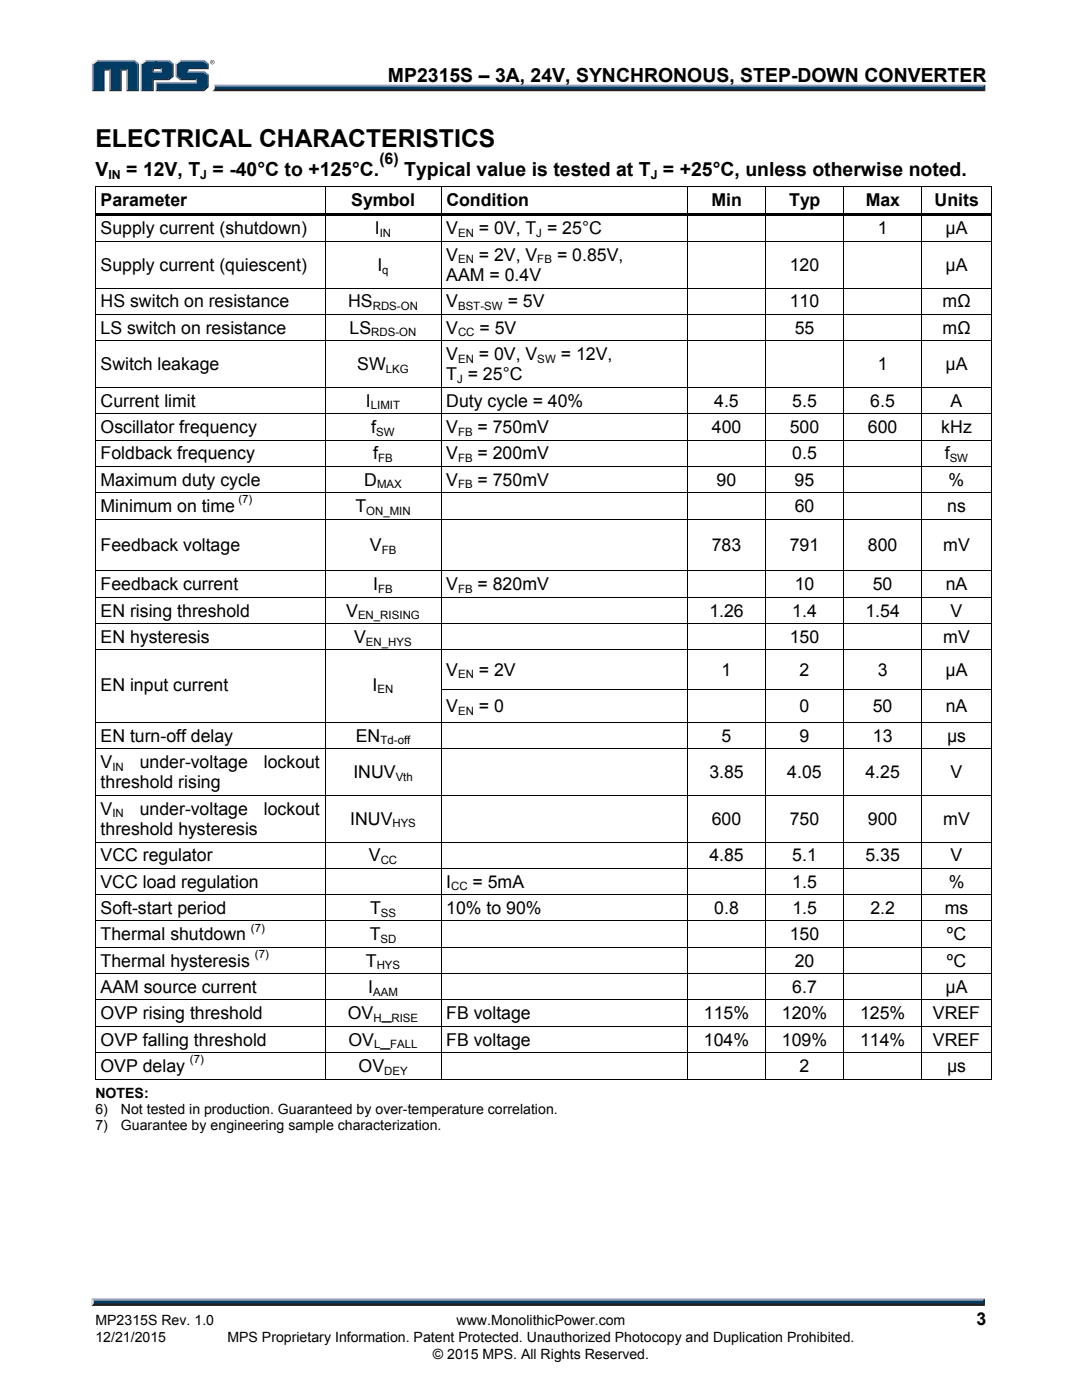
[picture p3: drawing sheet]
<svg xmlns="http://www.w3.org/2000/svg" width="216mm" height="279mm" viewBox="0 0 216 279" stroke-linecap="round" stroke-linejoin="round" font-family="sans-serif">
<path d="M42.7 16.9h153.9l-.4 .7h-153.4z" fill="#94a0b9"/>
<path d="M42.8 17.6h153.4l.4 .6h-154.3l.4-.2z" fill="#231f20"/>
<path d="M196.2 17.3l.4-.4v1.3l-.4-.4z" fill="#001339"/>
<path d="M42.9 17.3h153.3v.5h-153.4z" fill="#003b63"/>
<path d="M42.7 16.9l.2 .5a.78 .78 0 0 1-.6 .8l.1-.1a1.23 1.23 0 0 0 .3-1.2z" fill="#dcddde"/>
<path d="M30.4 14.4l.3-.2h1.3l.3 .2z" fill="#94a0b9"/>
<g fill="#003b63">
<path d="M18.6 12.8l.8-.6h7.2l.8 .6v5.1h-2v-4.1h-1.4v4.1h-2v-4.1h-1.4v4.1h-2z"/>
<path d="M28.3 12.8l.8-.6h2.2v1.3h-.9v.9h1.9v-.9h-1.3v-1.3h2.6l.8 .6v2.3l-.8 .6h-3.2v2.2h-2.1z"/>
<path d="M31.3 16.6h8v-.9h-3.2l-.9-.6v-2.3l.9-.6h4.4l.9 .6v.7h-4.1v.9h3.2l.9 .6v2.2l-.9 .7h-9.2z"/>
</g>
<path d="M35.9 12.1h4.8" fill="none" stroke="#94a0b9" stroke-width=".26"/>
<path d="M35 12.7l.9-.7 .2 .2-.8 .6z" fill="#dcddde"/>
<path d="M35.1 12.7v2.6" fill="none" stroke="#94a0b9" stroke-width=".27"/>
<path d="M35 15.3l.3-.2 .8 .6-.2 .3z" fill="#547194"/>
<path d="M35.9 15.9h3.4" fill="none" stroke="#001339" stroke-width=".26"/>
<g fill="#94a0b9">
<path d="M31 16.4h8.1v-.4l.2-.3v.9h-8z"/>
<path d="M31 16.4l.3 .2v1.3l-.3 .3z"/>
</g>
<path d="M37.3 13.5h4.1v-.7l.2-.1v1.1h-4v.4l-.3 .2z" fill="#001339"/>
<path d="M37.3 14.3h3.4" fill="none" stroke="#94a0b9" stroke-width=".26"/>
<path d="M40.7 14.2l.9 .7-.2 .1-.9-.6z" fill="#547194"/>
<g fill="#001339">
<path d="M31 18.2l.3-.3h9.2l.9-.7v-2.2l.2-.1v2.5l-.9 .8z"/>
<path d="M30.4 15.7h3.2l.8-.6v-2.3l.2-.1v2.6l-.9 .7h-3v2.2h-2.6l.2-.3h2.1z"/>
</g>
<path d="M33.7 12l.9 .7-.2 .1-.8-.6z" fill="#547194"/>
<path d="M29 12.1h4.7" fill="none" stroke="#94a0b9" stroke-width=".26"/>
<path d="M28.1 12.7l.9-.7 .1 .2-.8 .6z" fill="#dcddde"/>
<path d="M28.2 12.7v5.5" fill="none" stroke="#94a0b9" stroke-width=".27"/>
<path d="M32 13.8l.3-.3v.9l-.3-.2z" fill="#94a0b9"/>
<g fill="#001339">
<path d="M30.4 13.5h1.9l-.3 .3h-1.3v.4l-.3 .2z"/>
<path d="M27.4 12.8l.3-.1v5.5h-2.5l.2-.3h2z"/>
</g>
<path d="M26.8 12l.9 .7-.3 .1-.8-.6z" fill="#547194"/>
<path d="M19.2 12.1h7.6" fill="none" stroke="#94a0b9" stroke-width=".26"/>
<path d="M18.3 12.7l.9-.7 .2 .2-.8 .6z" fill="#dcddde"/>
<path d="M18.5 12.7v5.5" fill="none" stroke="#94a0b9" stroke-width=".27"/>
<path d="M20.6 13.8h1.4l-.2 .3h-.9v4.1h-2.6l.3-.3h2z" fill="#001339"/>
<path d="M21.9 13.8v4.4" fill="none" stroke="#94a0b9" stroke-width=".27"/>
<path d="M24 13.8h1.4l-.2 .3h-.9v4.1h-2.5l.2-.3h2z" fill="#001339"/>
<path d="M25.3 13.8v4.4" fill="none" stroke="#94a0b9" stroke-width=".27"/>
<path d="M40.7 12l.9 .7-.2 .1-.9-.6z" fill="#547194"/>
<g fill="#231f20">
<path d="M18.7 259.9h177.4l.4 .7h-178.3z"/>
<path d="M41.9 12.4a.45 .45 0 0 1 .9 0 .45 .45 0 0 1-.9 0zM42 12.4a.37 .37 0 0 0 .7 0 .37 .37 0 0 0-.7 0zM42.2 12.2h.3l.1 .5-.3-.3-.1 .3zM42.3 12.2v.2h.1z"/>
</g>
<path d="M18.3 259.1h178.2l-.4 .8h-177.4z" fill="#94a0b9"/>
<path d="M196.5 259.1v1.5l-.4-.4v-.6z" fill="#001339"/>
<path d="M18.7 259.6h177.4v.6h-177.4z" fill="#003b63"/>
<path d="M18.2 259.1l.5 .5v.6l-.5 .4z" fill="#dcddde"/>
<g fill="#000">
<path d="M19 37.2h.1v.7h-.1zM64.8 37.2h.2v.7h-.2zM87.9 37.2h.2v.7h-.2zM137.1 37.2h.2v.7h-.2zM152.7 37.2h.1v.7h-.1zM168.3 37.2h.1v.7h-.1zM183.8 37.2h.2v.7h-.2zM197.8 37.2h.2v.7h-.2zM197.8 37.2h.2v.2h-.2zM19 42.5h.1v1h-.1zM19 48.1h.1v.7h-.1zM19 57.4h.1v.7h-.1z"/>
<path d="M19.1 42.5h45.7v.5h-45.7zM64.8 43h.2v.5h-.2zM64.8 42.5h23.1v.5h-23.1zM64.8 48.1h.2v.7h-.2zM64.8 57.4h.2v.7h-.2zM87.9 43h.2v.5h-.2zM87.9 42.5h49.2v.5h-49.2zM87.9 48.1h.2v.7h-.2zM87.9 57.4h.2v.7h-.2zM137.1 43h.2v.5h-.2zM137.1 42.5h15.6v.5h-15.6zM137.1 48.1h.2v.7h-.2z"/>
<path d="M137.1 57.4h.2v.7h-.2zM152.7 43h.1v.5h-.1zM152.7 42.5h15.6v.5h-15.6zM152.7 48.1h.1v.7h-.1zM152.7 57.4h.1v.7h-.1zM168.3 43h.1v.5h-.1zM168.3 42.5h15.5v.5h-15.5zM168.3 48.1h.1v.7h-.1zM168.3 57.4h.1v.7h-.1zM183.8 43h.2v.5h-.2zM183.8 42.5h14v.5h-14zM183.8 48.1h.2v.7h-.2z"/>
<path d="M183.8 57.4h.2v.7h-.2zM197.8 42.5h.2v1h-.2zM197.8 48.1h.2v.7h-.2zM197.8 57.4h.2v.7h-.2zM19 62.7h.1v.7h-.1zM19 67.9h.1v.7h-.1zM19 77.2h.1v.7h-.1zM64.8 62.7h.2v.7h-.2zM64.8 67.9h.2v.7h-.2zM64.8 77.2h.2v.7h-.2zM87.9 62.7h.2v.7h-.2zM87.9 67.9h.2v.7h-.2z"/>
<path d="M87.9 77.2h.2v.7h-.2zM137.1 62.7h.2v.7h-.2zM137.1 67.9h.2v.7h-.2zM137.1 77.2h.2v.7h-.2zM152.7 62.7h.1v.7h-.1zM152.7 67.9h.1v.7h-.1zM152.7 77.2h.1v.7h-.1zM168.3 62.7h.1v.7h-.1zM168.3 67.9h.1v.7h-.1zM168.3 77.2h.1v.7h-.1zM183.8 62.7h.2v.7h-.2zM183.8 67.9h.2v.7h-.2z"/>
<path d="M183.8 77.2h.2v.7h-.2zM197.8 62.7h.2v.7h-.2zM197.8 67.9h.2v.7h-.2zM197.8 77.2h.2v.7h-.2zM19 82.5h.1v.7h-.1zM19 87.7h.1v.7h-.1zM19 93h.1v.7h-.1zM19 98.2h.1v.7h-.1zM64.8 82.5h.2v.7h-.2zM64.8 87.7h.2v.7h-.2zM64.8 93h.2v.7h-.2zM64.8 98.2h.2v.7h-.2z"/>
<path d="M87.9 82.5h.2v.7h-.2zM87.9 87.7h.2v.7h-.2zM87.9 93h.2v.7h-.2zM87.9 98.2h.2v.7h-.2zM137.1 82.5h.2v.7h-.2zM137.1 87.7h.2v.7h-.2zM137.1 93h.2v.7h-.2zM137.1 98.2h.2v.7h-.2zM152.7 82.5h.1v.7h-.1zM152.7 87.7h.1v.7h-.1zM152.7 93h.1v.7h-.1zM152.7 98.2h.1v.7h-.1z"/>
<path d="M168.3 82.5h.1v.7h-.1zM168.3 87.7h.1v.7h-.1zM168.3 93h.1v.7h-.1zM168.3 98.2h.1v.7h-.1zM183.8 82.5h.2v.7h-.2zM183.8 87.7h.2v.7h-.2zM183.8 93h.2v.7h-.2zM183.8 98.2h.2v.7h-.2zM197.8 82.5h.2v.7h-.2zM197.8 87.7h.2v.7h-.2zM197.8 93h.2v.7h-.2zM197.8 98.2h.2v.7h-.2z"/>
<path d="M19 103.5h.1v.7h-.1zM19 113.8h.1v.7h-.1zM19 119.1h.1v.7h-.1zM64.8 103.5h.2v.7h-.2zM64.8 113.8h.2v.7h-.2zM64.8 119.1h.2v.7h-.2zM87.9 103.5h.2v.7h-.2zM87.9 113.8h.2v.7h-.2zM87.9 119.1h.2v.7h-.2zM137.1 103.5h.2v.7h-.2zM137.1 113.8h.2v.7h-.2zM137.1 119.1h.2v.7h-.2z"/>
<path d="M152.7 103.5h.1v.7h-.1zM152.7 113.8h.1v.7h-.1zM152.7 119.1h.1v.7h-.1zM168.3 103.5h.1v.7h-.1zM168.3 113.8h.1v.7h-.1zM168.3 119.1h.1v.7h-.1zM183.8 103.5h.2v.7h-.2zM183.8 113.8h.2v.7h-.2zM183.8 119.1h.2v.7h-.2zM197.8 103.5h.2v.7h-.2zM197.8 113.8h.2v.7h-.2zM197.8 119.1h.2v.7h-.2z"/>
<path d="M19 124.4h.1v.7h-.1zM19 129.6h.1v.7h-.1zM19 137.5h.1v.7h-.1zM64.8 124.4h.2v.7h-.2zM64.8 129.6h.2v.7h-.2zM64.8 137.5h.2v.7h-.2zM87.9 124.4h.2v.7h-.2zM87.9 129.6h.2v.7h-.2zM87.9 137.5h.2v.7h-.2zM137.1 124.4h.2v.7h-.2zM137.1 129.6h.2v.7h-.2zM137.1 137.5h.2v.7h-.2z"/>
<path d="M152.7 124.4h.1v.7h-.1zM152.7 129.6h.1v.7h-.1zM152.7 137.5h.1v.7h-.1zM168.3 124.4h.1v.7h-.1zM168.3 129.6h.1v.7h-.1zM168.3 137.5h.1v.7h-.1zM183.8 124.4h.2v.7h-.2zM183.8 129.6h.2v.7h-.2zM183.8 137.5h.2v.7h-.2zM197.8 124.4h.2v.7h-.2zM197.8 129.6h.2v.7h-.2zM197.8 137.5h.2v.7h-.2z"/>
<path d="M19 144.1h.1v.7h-.1zM19 149.3h.1v.7h-.1zM19 158.6h.1v.7h-.1zM64.8 144.1h.2v.7h-.2zM64.8 149.3h.2v.7h-.2zM64.8 158.6h.2v.7h-.2zM87.9 144.1h.2v.7h-.2zM87.9 149.3h.2v.7h-.2zM87.9 158.6h.2v.7h-.2zM137.1 144.1h.2v.7h-.2zM137.1 149.3h.2v.7h-.2zM137.1 158.6h.2v.7h-.2z"/>
<path d="M152.7 144.1h.1v.7h-.1zM152.7 149.3h.1v.7h-.1zM152.7 158.6h.1v.7h-.1zM168.3 144.1h.1v.7h-.1zM168.3 149.3h.1v.7h-.1zM168.3 158.6h.1v.7h-.1zM183.8 144.1h.2v.7h-.2zM183.8 149.3h.2v.7h-.2zM183.8 158.6h.2v.7h-.2zM197.8 144.1h.2v.7h-.2zM197.8 149.3h.2v.7h-.2zM197.8 158.6h.2v.7h-.2z"/>
<path d="M19 168h.1v.7h-.1zM19 173.2h.1v.7h-.1zM19 178.5h.1v.7h-.1zM64.8 168h.2v.7h-.2zM64.8 173.2h.2v.7h-.2zM64.8 178.5h.2v.7h-.2zM87.9 168h.2v.7h-.2zM87.9 173.2h.2v.7h-.2zM87.9 178.5h.2v.7h-.2zM137.1 168h.2v.7h-.2zM137.1 173.2h.2v.7h-.2zM137.1 178.5h.2v.7h-.2z"/>
<path d="M152.7 168h.1v.7h-.1zM152.7 173.2h.1v.7h-.1zM152.7 178.5h.1v.7h-.1zM168.3 168h.1v.7h-.1zM168.3 173.2h.1v.7h-.1zM168.3 178.5h.1v.7h-.1zM183.8 168h.2v.7h-.2zM183.8 173.2h.2v.7h-.2zM183.8 178.5h.2v.7h-.2zM197.8 168h.2v.7h-.2zM197.8 173.2h.2v.7h-.2zM197.8 178.5h.2v.7h-.2z"/>
<path d="M19 183.7h.1v.7h-.1zM19 189h.1v.7h-.1zM19 194.2h.1v.7h-.1zM64.8 183.7h.2v.7h-.2zM64.8 189h.2v.7h-.2zM64.8 194.2h.2v.7h-.2zM87.9 183.7h.2v.7h-.2zM87.9 189h.2v.7h-.2zM87.9 194.2h.2v.7h-.2zM137.1 183.7h.2v.7h-.2zM137.1 189h.2v.7h-.2zM137.1 194.2h.2v.7h-.2z"/>
<path d="M152.7 183.7h.1v.7h-.1zM152.7 189h.1v.7h-.1zM152.7 194.2h.1v.7h-.1zM168.3 183.7h.1v.7h-.1zM168.3 189h.1v.7h-.1zM168.3 194.2h.1v.7h-.1zM183.8 183.7h.2v.7h-.2zM183.8 189h.2v.7h-.2zM183.8 194.2h.2v.7h-.2zM197.8 183.7h.2v.7h-.2zM197.8 189h.2v.7h-.2zM197.8 194.2h.2v.7h-.2z"/>
<path d="M19 199.5h.1v.7h-.1zM19 204.7h.1v.7h-.1zM19 210h.1v.7h-.1zM64.8 199.5h.2v.7h-.2zM64.8 204.7h.2v.7h-.2zM64.8 210h.2v.7h-.2zM87.9 199.5h.2v.7h-.2zM87.9 204.7h.2v.7h-.2zM87.9 210h.2v.7h-.2zM137.1 199.5h.2v.7h-.2zM137.1 204.7h.2v.7h-.2zM137.1 210h.2v.7h-.2z"/>
<path d="M152.7 199.5h.1v.7h-.1zM152.7 204.7h.1v.7h-.1zM152.7 210h.1v.7h-.1zM168.3 199.5h.1v.7h-.1zM168.3 204.7h.1v.7h-.1zM168.3 210h.1v.7h-.1zM183.8 199.5h.2v.7h-.2zM183.8 204.7h.2v.7h-.2zM183.8 210h.2v.7h-.2zM197.8 199.5h.2v.7h-.2zM197.8 204.7h.2v.7h-.2zM197.8 210h.2v.7h-.2z"/>
<path d="M197.8 215.3h.2v.1h-.2z"/>
</g>
<g fill="none" stroke="#000" stroke-width=".2">
<path d="M19 37.3h45.8M19 37.9v4.6M64.9 37.9v4.6M65 37.3h22.9M88 37.9v4.6M88.1 37.3h49M137.2 37.9v4.6M137.3 37.3h15.4M152.7 37.9v4.6M152.8 37.3h15.5M168.4 37.9v4.6M168.4 37.3h15.4"/>
<path d="M183.9 37.9v4.6M184 37.3h13.8M197.9 37.9v4.6M19 43.5v4.6M19 48.8v8.6M19 58.1v4.6M19.1 48.2h45.7M19.1 57.5h45.7M64.9 43.5v4.6M64.9 48.8v8.6M64.9 58.1v4.6M65 48.2h22.9"/>
<path d="M65 57.5h22.9M88 43.5v4.6M88 48.8v8.6M88 58.1v4.6M88.1 48.2h49M88.1 57.5h49M137.2 43.5v4.6M137.2 48.8v8.6M137.2 58.1v4.6M137.3 48.2h15.4M137.3 57.5h15.4M152.7 43.5v4.6"/>
<path d="M152.7 48.8v8.6M152.7 58.1v4.6M152.8 48.2h15.5M152.8 57.5h15.5M168.4 43.5v4.6M168.4 48.8v8.6M168.4 58.1v4.6M168.4 48.2h15.4M168.4 57.5h15.4M183.9 43.5v4.6M183.9 48.8v8.6M183.9 58.1v4.6"/>
<path d="M184 48.2h13.8M184 57.5h13.8M197.9 43.5v4.6M197.9 48.8v8.6M197.9 58.1v4.6M19 63.4v4.5M19 68.6v8.6M19 77.9v4.6M19.1 62.7h45.7M19.1 68h45.7M19.1 77.3h45.7M64.9 63.4v4.5"/>
<path d="M64.9 68.6v8.6M64.9 77.9v4.6M65 62.7h22.9M65 68h22.9M65 77.3h22.9M88 63.4v4.5M88 68.6v8.6M88 77.9v4.6M88.1 62.7h49M88.1 68h49M88.1 77.3h49M137.2 63.4v4.5"/>
<path d="M137.2 68.6v8.6M137.2 77.9v4.6M137.3 62.7h15.4M137.3 68h15.4M137.3 77.3h15.4M152.7 63.4v4.5M152.7 68.6v8.6M152.7 77.9v4.6M152.8 62.7h15.5M152.8 68h15.5M152.8 77.3h15.5M168.4 63.4v4.5"/>
<path d="M168.4 68.6v8.6M168.4 77.9v4.6M168.4 62.7h15.4M168.4 68h15.4M168.4 77.3h15.4M183.9 63.4v4.5M183.9 68.6v8.6M183.9 77.9v4.6M184 62.7h13.8M184 68h13.8M184 77.3h13.8M197.9 63.4v4.5"/>
<path d="M197.9 68.6v8.6M197.9 77.9v4.6M19 83.2v4.5M19 88.4v4.6M19 93.7v4.5M19 98.9v4.6M19.1 82.5h45.7M19.1 87.8h45.7M19.1 93.1h45.7M19.1 98.3h45.7M64.9 83.2v4.5M64.9 88.4v4.6"/>
<path d="M64.9 93.7v4.5M64.9 98.9v4.6M65 82.5h22.9M65 87.8h22.9M65 93.1h22.9M65 98.3h22.9M88 83.2v4.5M88 88.4v4.6M88 93.7v4.5M88 98.9v4.6M88.1 82.5h49M88.1 87.8h49"/>
<path d="M88.1 93.1h49M88.1 98.3h49M137.2 83.2v4.5M137.2 88.4v4.6M137.2 93.7v4.5M137.2 98.9v4.6M137.3 82.5h15.4M137.3 87.8h15.4M137.3 93.1h15.4M137.3 98.3h15.4M152.7 83.2v4.5M152.7 88.4v4.6"/>
<path d="M152.7 93.7v4.5M152.7 98.9v4.6M152.8 82.5h15.5M152.8 87.8h15.5M152.8 93.1h15.5M152.8 98.3h15.5M168.4 83.2v4.5M168.4 88.4v4.6M168.4 93.7v4.5M168.4 98.9v4.6M168.4 82.5h15.4M168.4 87.8h15.4"/>
<path d="M168.4 93.1h15.4M168.4 98.3h15.4M183.9 83.2v4.5M183.9 88.4v4.6M183.9 93.7v4.5M183.9 98.9v4.6M184 82.5h13.8M184 87.8h13.8M184 93.1h13.8M184 98.3h13.8M197.9 83.2v4.5M197.9 88.4v4.6"/>
<path d="M197.9 93.7v4.5M197.9 98.9v4.6M19 104.2v9.6M19 114.5v4.6M19 119.8v4.6M19.1 103.6h45.7M19.1 113.9h45.7M19.1 119.2h45.7M64.9 104.2v9.6M64.9 114.5v4.6M64.9 119.8v4.6M65 103.6h22.9"/>
<path d="M65 113.9h22.9M65 119.2h22.9M88 104.2v9.6M88 114.5v4.6M88 119.8v4.6M88.1 103.6h49M88.1 113.9h49M88.1 119.2h49M137.2 104.2v9.6M137.2 114.5v4.6M137.2 119.8v4.6M137.3 103.6h15.4"/>
<path d="M137.3 113.9h15.4M137.3 119.2h15.4M152.7 104.2v9.6M152.7 114.5v4.6M152.7 119.8v4.6M152.8 103.6h15.5M152.8 113.9h15.5M152.8 119.2h15.5M168.4 104.2v9.6M168.4 114.5v4.6M168.4 119.8v4.6M168.4 103.6h15.4"/>
<path d="M168.4 113.9h15.4M168.4 119.2h15.4M183.9 104.2v9.6M183.9 114.5v4.6M183.9 119.8v4.6M184 103.6h13.8M184 113.9h13.8M184 119.2h13.8M197.9 104.2v9.6M197.9 114.5v4.6M197.9 119.8v4.6M19 125.1v4.5"/>
<path d="M19 130.3v7.2M19 138.2v5.9M19.1 124.4h45.7M19.1 129.7h45.7M64.9 125.1v4.5M64.9 130.3v7.2M64.9 138.2v5.9M65 124.4h22.9M65 129.7h22.9M88 125.1v4.5M88 130.3v7.2M88 138.2v5.9"/>
<path d="M88.1 124.4h49M88.1 129.7h49M88.1 137.6h49M137.2 125.1v4.5M137.2 130.3v7.2M137.2 138.2v5.9M137.3 124.4h15.4M137.3 129.7h15.4M137.3 137.6h15.4M152.7 125.1v4.5M152.7 130.3v7.2M152.7 138.2v5.9"/>
<path d="M152.8 124.4h15.5M152.8 129.7h15.5M152.8 137.6h15.5M168.4 125.1v4.5M168.4 130.3v7.2M168.4 138.2v5.9M168.4 124.4h15.4M168.4 129.7h15.4M168.4 137.6h15.4M183.9 125.1v4.5M183.9 130.3v7.2M183.9 138.2v5.9"/>
<path d="M184 124.4h13.8M184 129.7h13.8M184 137.6h13.8M197.9 125.1v4.5M197.9 130.3v7.2M197.9 138.2v5.9M19 144.8v4.5M19 150v8.6M19 159.3v8.7M19.1 144.1h45.7M19.1 149.4h45.7M19.1 158.7h45.7"/>
<path d="M64.9 144.8v4.5M64.9 150v8.6M64.9 159.3v8.7M65 144.1h22.9M65 149.4h22.9M65 158.7h22.9M88 144.8v4.5M88 150v8.6M88 159.3v8.7M88.1 144.1h49M88.1 149.4h49M88.1 158.7h49"/>
<path d="M137.2 144.8v4.5M137.2 150v8.6M137.2 159.3v8.7M137.3 144.1h15.4M137.3 149.4h15.4M137.3 158.7h15.4M152.7 144.8v4.5M152.7 150v8.6M152.7 159.3v8.7M152.8 144.1h15.5M152.8 149.4h15.5M152.8 158.7h15.5"/>
<path d="M168.4 144.8v4.5M168.4 150v8.6M168.4 159.3v8.7M168.4 144.1h15.4M168.4 149.4h15.4M168.4 158.7h15.4M183.9 144.8v4.5M183.9 150v8.6M183.9 159.3v8.7M184 144.1h13.8M184 149.4h13.8M184 158.7h13.8"/>
<path d="M197.9 144.8v4.5M197.9 150v8.6M197.9 159.3v8.7M19 168.7v4.5M19 173.9v4.6M19 179.2v4.5M19.1 168h45.7M19.1 173.3h45.7M19.1 178.5h45.7M64.9 168.7v4.5M64.9 173.9v4.6M64.9 179.2v4.5"/>
<path d="M65 168h22.9M65 173.3h22.9M65 178.5h22.9M88 168.7v4.5M88 173.9v4.6M88 179.2v4.5M88.1 168h49M88.1 173.3h49M88.1 178.5h49M137.2 168.7v4.5M137.2 173.9v4.6M137.2 179.2v4.5"/>
<path d="M137.3 168h15.4M137.3 173.3h15.4M137.3 178.5h15.4M152.7 168.7v4.5M152.7 173.9v4.6M152.7 179.2v4.5M152.8 168h15.5M152.8 173.3h15.5M152.8 178.5h15.5M168.4 168.7v4.5M168.4 173.9v4.6M168.4 179.2v4.5"/>
<path d="M168.4 168h15.4M168.4 173.3h15.4M168.4 178.5h15.4M183.9 168.7v4.5M183.9 173.9v4.6M183.9 179.2v4.5M184 168h13.8M184 173.3h13.8M184 178.5h13.8M197.9 168.7v4.5M197.9 173.9v4.6M197.9 179.2v4.5"/>
<path d="M19 184.4v4.6M19 189.7v4.5M19 194.9v4.6M19.1 183.8h45.7M19.1 189.1h45.7M19.1 194.3h45.7M19.1 199.6h45.7M64.9 184.4v4.6M64.9 189.7v4.5M64.9 194.9v4.6M65 183.8h22.9M65 189.1h22.9"/>
<path d="M65 194.3h22.9M65 199.6h22.9M88 184.4v4.6M88 189.7v4.5M88 194.9v4.6M88.1 183.8h49M88.1 189.1h49M88.1 194.3h49M88.1 199.6h49M137.2 184.4v4.6M137.2 189.7v4.5M137.2 194.9v4.6"/>
<path d="M137.3 183.8h15.4M137.3 189.1h15.4M137.3 194.3h15.4M137.3 199.6h15.4M152.7 184.4v4.6M152.7 189.7v4.5M152.7 194.9v4.6M152.8 183.8h15.5M152.8 189.1h15.5M152.8 194.3h15.5M152.8 199.6h15.5M168.4 184.4v4.6"/>
<path d="M168.4 189.7v4.5M168.4 194.9v4.6M168.4 183.8h15.4M168.4 189.1h15.4M168.4 194.3h15.4M168.4 199.6h15.4M183.9 184.4v4.6M183.9 189.7v4.5M183.9 194.9v4.6M184 183.8h13.8M184 189.1h13.8M184 194.3h13.8"/>
<path d="M184 199.6h13.8M197.9 184.4v4.6M197.9 189.7v4.5M197.9 194.9v4.6M19 215.3h45.8M19 200.2v4.5M19 205.4v4.6M19 210.7v4.7M19.1 204.8h45.7M19.1 210.1h45.7M64.9 200.2v4.5M64.9 205.4v4.6"/>
<path d="M64.9 210.7v4.7M65 204.8h22.9M65 210.1h22.9M65 215.3h22.9M88 200.2v4.5M88 205.4v4.6M88 210.7v4.7M88.1 204.8h49M88.1 210.1h49M88.1 215.3h49M137.2 200.2v4.5M137.2 205.4v4.6"/>
<path d="M137.2 210.7v4.7M137.3 204.8h15.4M137.3 210.1h15.4M137.3 215.3h15.4M152.7 200.2v4.5M152.7 205.4v4.6M152.7 210.7v4.7M152.8 204.8h15.5M152.8 210.1h15.5M152.8 215.3h15.5M168.4 200.2v4.5M168.4 205.4v4.6"/>
<path d="M168.4 210.7v4.7M168.4 204.8h15.4M168.4 210.1h15.4M168.4 215.3h15.4M183.9 200.2v4.5M183.9 205.4v4.6M183.9 210.7v4.7M184 204.8h13.8M184 210.1h13.8M184 215.3h13.8M197.9 200.2v4.5M197.9 205.4v4.6"/>
<path d="M197.9 210.7v4.7"/>
</g>
<text font-size="4.9" x="19" y="29.4">ELECTRICAL CHARACTERISTICS</text>
<g font-size="3.9">
<text x="77.4" y="16.3">MP2315S – 3A, 24V, SYNCHRONOUS, STEP-DOWN CONVERTER</text>
<text x="19" y="35.1">V</text>
<text x="25.2" y="35.1">= 12V, T = -40°C to +125°C.</text>
<text x="80.6" y="35.1">Typical value is tested at T = +25°C, unless otherwise noted.</text>
</g>
<g font-size="3.5">
<text x="20.1" y="41.2">Parameter</text>
<text x="70.1" y="41.2">Symbol</text>
<text x="89.1" y="41.2">Condition</text>
<text x="142" y="41.2">Min</text>
<text x="157.5" y="41.2">Typ</text>
<text x="172.7" y="41.2">Max</text>
<text x="186.5" y="41.2">Units</text>
<text x="20.1" y="46.8">Supply current (shutdown)</text>
<text x="74.8" y="46.8">I</text>
<text x="89" y="46.8">V</text>
<text x="95.5" y="46.8">= 0V, T = 25°C</text>
<text x="175.2" y="46.8">1</text>
<text x="188.7" y="46.8">μA</text>
<text x="89" y="52">V</text>
<text x="95.5" y="52">= 2V, V</text>
<text x="111.1" y="52">= 0.85V,</text>
<text x="20.1" y="54.1">Supply current (quiescent)</text>
<text x="75.3" y="54.1">I</text>
<text x="89" y="56.1">AAM = 0.4V</text>
<text x="157.6" y="54.1">120</text>
<text x="188.7" y="54.1">μA</text>
<text x="20.1" y="61.4">HS switch on resistance</text>
<text x="69.5" y="61.4">HS</text>
<text x="89" y="61.4">V</text>
<text x="101.3" y="61.4">= 5V</text>
<text x="157.6" y="61.4">110</text>
<text x="188.1" y="61.4">mΩ</text>
<text x="20.1" y="66.6">LS switch on resistance</text>
<text x="69.8" y="66.6">LS</text>
<text x="89" y="71.9">V</text>
<text x="89" y="66.6">V</text>
<text x="95.5" y="71.9">= 0V, V</text>
<text x="95.7" y="66.6">= 5V</text>
<text x="111.9" y="71.9">= 12V,</text>
<text x="158.6" y="66.6">55</text>
<text x="188.1" y="66.6">mΩ</text>
<text x="20.1" y="73.9">Switch leakage</text>
<text x="71.3" y="73.9">SW</text>
<text x="89" y="75.9">T = 25°C</text>
<text x="175.2" y="73.9">1</text>
<text x="188.7" y="73.9">μA</text>
<text x="20.1" y="81.2">Current limit</text>
<text x="73" y="81.2">I</text>
<text x="89" y="81.2">Duty cycle = 40%</text>
<text x="142.5" y="81.2">4.5</text>
<text x="158.1" y="81.2">5.5</text>
<text x="173.7" y="81.2">6.5</text>
<text x="189.7" y="81.2">A</text>
<text x="20.1" y="86.4">Oscillator frequency</text>
<text x="74.1" y="86.4">f</text>
<text x="89" y="86.4">V</text>
<text x="95.3" y="86.4">= 750mV</text>
<text x="142" y="86.4">400</text>
<text x="157.6" y="86.4">500</text>
<text x="173.2" y="86.4">600</text>
<text x="187.8" y="86.4">kHz</text>
<text x="20.1" y="91.7">Foldback frequency</text>
<text x="74.5" y="91.7">f</text>
<text x="89" y="91.7">V</text>
<text x="95.3" y="91.7">= 200mV</text>
<text x="158.1" y="91.7">0.5</text>
<text x="188.5" y="91.7">f</text>
<text x="20.1" y="96.9">Maximum duty cycle</text>
<text x="72.7" y="96.9">D</text>
<text x="89" y="96.9">V</text>
<text x="95.3" y="96.9">= 750mV</text>
<text x="143" y="96.9">90</text>
<text x="158.6" y="96.9">95</text>
<text x="189.3" y="96.9">%</text>
<text x="20.1" y="102.2">Minimum on time</text>
<text x="70.9" y="102.2">T</text>
<text x="158.6" y="102.2">60</text>
<text x="189" y="102.2">ns</text>
<text x="20.1" y="110">Feedback voltage</text>
<text x="73.8" y="110">V</text>
<text x="142" y="110">783</text>
<text x="157.6" y="110">791</text>
<text x="173.2" y="110">800</text>
<text x="188.2" y="110">mV</text>
<text x="20.1" y="117.8">Feedback current</text>
<text x="74.5" y="117.8">I</text>
<text x="89" y="117.8">V</text>
<text x="95.3" y="117.8">= 820mV</text>
<text x="158.6" y="117.8">10</text>
<text x="174.2" y="117.8">50</text>
<text x="188.7" y="117.8">nA</text>
<text x="20.1" y="123">EN rising threshold</text>
<text x="69.1" y="123">V</text>
<text x="141.5" y="123">1.26</text>
<text x="158.1" y="123">1.4</text>
<text x="172.7" y="123">1.54</text>
<text x="189.7" y="123">V</text>
<text x="20.1" y="128.3">EN hysteresis</text>
<text x="70.7" y="128.3">V</text>
<text x="157.6" y="128.3">150</text>
<text x="188.2" y="128.3">mV</text>
<text x="20.1" y="137.8">EN input current</text>
<text x="74.4" y="137.8">I</text>
<text x="89" y="134.9">V</text>
<text x="95.5" y="134.9">= 2V</text>
<text x="144" y="134.9">1</text>
<text x="159.6" y="134.9">2</text>
<text x="175.2" y="134.9">3</text>
<text x="188.7" y="134.9">μA</text>
<text x="89" y="142.1">V</text>
<text x="95.5" y="142.1">= 0</text>
<text x="159.5" y="142.1">0</text>
<text x="174.2" y="142.1">50</text>
<text x="188.7" y="142.1">nA</text>
<text x="20.1" y="148">EN turn-off delay</text>
<text x="71" y="148">EN</text>
<text x="144" y="148">5</text>
<text x="159.6" y="148">9</text>
<text x="174.2" y="148">13</text>
<text x="189" y="148">μs</text>
<text x="20.1" y="153.3">V</text>
<text x="27.9" y="153.3">under-voltage</text>
<text x="52.6" y="153.3">lockout</text>
<text x="70.5" y="155.3">INUV</text>
<text x="141.5" y="155.3">3.85</text>
<text x="157.1" y="155.3">4.05</text>
<text x="172.7" y="155.3">4.25</text>
<text x="189.7" y="155.3">V</text>
<text x="20.1" y="157.3">threshold rising</text>
<text x="20.1" y="166.6">threshold hysteresis</text>
<text x="20.1" y="162.6">V</text>
<text x="27.9" y="162.6">under-voltage</text>
<text x="52.6" y="162.6">lockout</text>
<text x="69.9" y="164.6">INUV</text>
<text x="142" y="164.6">600</text>
<text x="157.6" y="164.6">750</text>
<text x="173.2" y="164.6">900</text>
<text x="188.2" y="164.6">mV</text>
<text x="20.1" y="171.9">VCC regulator</text>
<text x="73.6" y="171.9">V</text>
<text x="141.5" y="171.9">4.85</text>
<text x="158.1" y="171.9">5.1</text>
<text x="172.7" y="171.9">5.35</text>
<text x="189.7" y="171.9">V</text>
<text x="20.1" y="177.2">VCC load regulation</text>
<text x="89" y="177.2">I</text>
<text x="94.3" y="177.2">= 5mA</text>
<text x="158.1" y="177.2">1.5</text>
<text x="189.3" y="177.2">%</text>
<text x="20.1" y="182.4">Soft-start period</text>
<text x="73.8" y="182.4">T</text>
<text x="89" y="182.4">10% to 90%</text>
<text x="142.5" y="182.4">0.8</text>
<text x="158.1" y="182.4">1.5</text>
<text x="173.7" y="182.4">2.2</text>
<text x="188.5" y="182.4">ms</text>
<text x="20.1" y="187.7">Thermal shutdown</text>
<text x="73.8" y="187.7">T</text>
<text x="157.6" y="187.7">150</text>
<text x="189" y="187.7">ºC</text>
<text x="20.1" y="192.9">Thermal hysteresis</text>
<text x="73" y="192.9">T</text>
<text x="158.6" y="192.9">20</text>
<text x="189" y="192.9">ºC</text>
<text x="20.1" y="198.2">AAM source current</text>
<text x="20.1" y="203.4">OVP rising threshold</text>
<text x="69.4" y="203.4">OV _</text>
<text x="73.5" y="198.2">I</text>
<text x="89" y="203.4">FB voltage</text>
<text x="140.5" y="203.4">115%</text>
<text x="156" y="203.4">120%</text>
<text x="158.1" y="198.2">6.7</text>
<text x="171.6" y="203.4">125%</text>
<text x="186.1" y="203.4">VREF</text>
<text x="188.7" y="198.2">μA</text>
<text x="20.1" y="208.7">OVP falling threshold</text>
<text x="69.5" y="208.7">OV _</text>
<text x="89" y="208.7">FB voltage</text>
<text x="140.5" y="208.7">104%</text>
<text x="156" y="208.7">109%</text>
<text x="171.6" y="208.7">114%</text>
<text x="186.1" y="208.7">VREF</text>
<text x="20.1" y="214">OVP delay</text>
<text x="71.5" y="214">OV</text>
<text x="159.6" y="214">2</text>
<text x="189" y="214">μs</text>
<text x="194.9" y="264.5">3</text>
</g>
<text font-size="3.2" x="75.7" y="32.8">(6)</text>
<g font-size="2.8">
<text x="19" y="219.1">NOTES:</text>
<text x="19" y="222.3">6)</text>
<text x="19" y="225.6">7)</text>
<text x="24.1" y="222.3">Not tested in production. Guaranteed by over-temperature correlation.</text>
<text x="24.1" y="225.6">Guarantee by engineering sample characterization.</text>
<text x="19" y="267.9">12/21/2015</text>
<text x="19" y="264.5">MP2315S Rev. 1.0</text>
<text x="45.4" y="267.9">MPS Proprietary Information. Patent Protected. Unauthorized Photocopy and Duplication Prohibited.</text>
<text x="91.1" y="264.5">www.MonolithicPower.com</text>
<text x="86.4" y="271.1">© 2015 MPS. All Rights Reserved.</text>
</g>
<g font-size="2.5">
<text x="21.6" y="35.6">IN</text>
<text x="40" y="35.6">J</text>
<text x="129.8" y="35.6">J</text>
</g>
<g font-size="2.3">
<text x="75.8" y="47.3">IN</text>
<text x="91.4" y="47.3">EN</text>
<text x="107" y="47.3">J</text>
<text x="91.4" y="52.6">EN</text>
<text x="107.2" y="52.6">FB</text>
<text x="76.3" y="54.6">q</text>
<text x="74.4" y="61.9">RDS-ON</text>
<text x="91.4" y="61.9">BST-SW</text>
<text x="74.1" y="67.1">RDS-ON</text>
<text x="91.4" y="67.1">CC</text>
<text x="77" y="74.4">LKG</text>
<text x="91.2" y="76.5">J</text>
<text x="91.4" y="72.4">EN</text>
<text x="107.2" y="72.4">SW</text>
<text x="74" y="81.7">LIMIT</text>
<text x="75.1" y="87">SW</text>
<text x="91.4" y="87">FB</text>
<text x="75.5" y="92.2">FB</text>
<text x="91.4" y="92.2">FB</text>
<text x="189.5" y="92.2">SW</text>
<text x="47.6" y="100.4">(7)</text>
<text x="75.2" y="97.5">MAX</text>
<text x="91.4" y="97.5">FB</text>
<text x="73.1" y="102.7">ON_MIN</text>
<text x="76.2" y="110.5">FB</text>
<text x="75.5" y="118.3">FB</text>
<text x="91.4" y="118.3">FB</text>
<text x="71.4" y="123.6">EN_RISING</text>
<text x="73" y="128.8">EN_HYS</text>
<text x="91.4" y="135.4">EN</text>
<text x="75.3" y="138.3">EN</text>
<text x="91.4" y="142.6">EN</text>
<text x="75.9" y="148.5">Td-off</text>
<text x="22.4" y="153.8">IN</text>
<text x="79" y="155.8">Vth</text>
<text x="22.4" y="163.1">IN</text>
<text x="78.3" y="165.1">HYS</text>
<text x="76" y="172.4">CC</text>
<text x="90" y="177.7">CC</text>
<text x="50.1" y="185.9">(7)</text>
<text x="76" y="182.9">SS</text>
<text x="50.9" y="191.2">(7)</text>
<text x="75.9" y="188.2">SD</text>
<text x="75.2" y="193.5">HYS</text>
<text x="74.4" y="198.7">AAM</text>
<text x="74.5" y="204">H</text>
<text x="78.1" y="204">RISE</text>
<text x="74.6" y="209.2">L</text>
<text x="77.9" y="209.2">FALL</text>
<text x="37.9" y="212.2">(7)</text>
<text x="76.6" y="214.5">DEY</text>
</g>
</svg>
